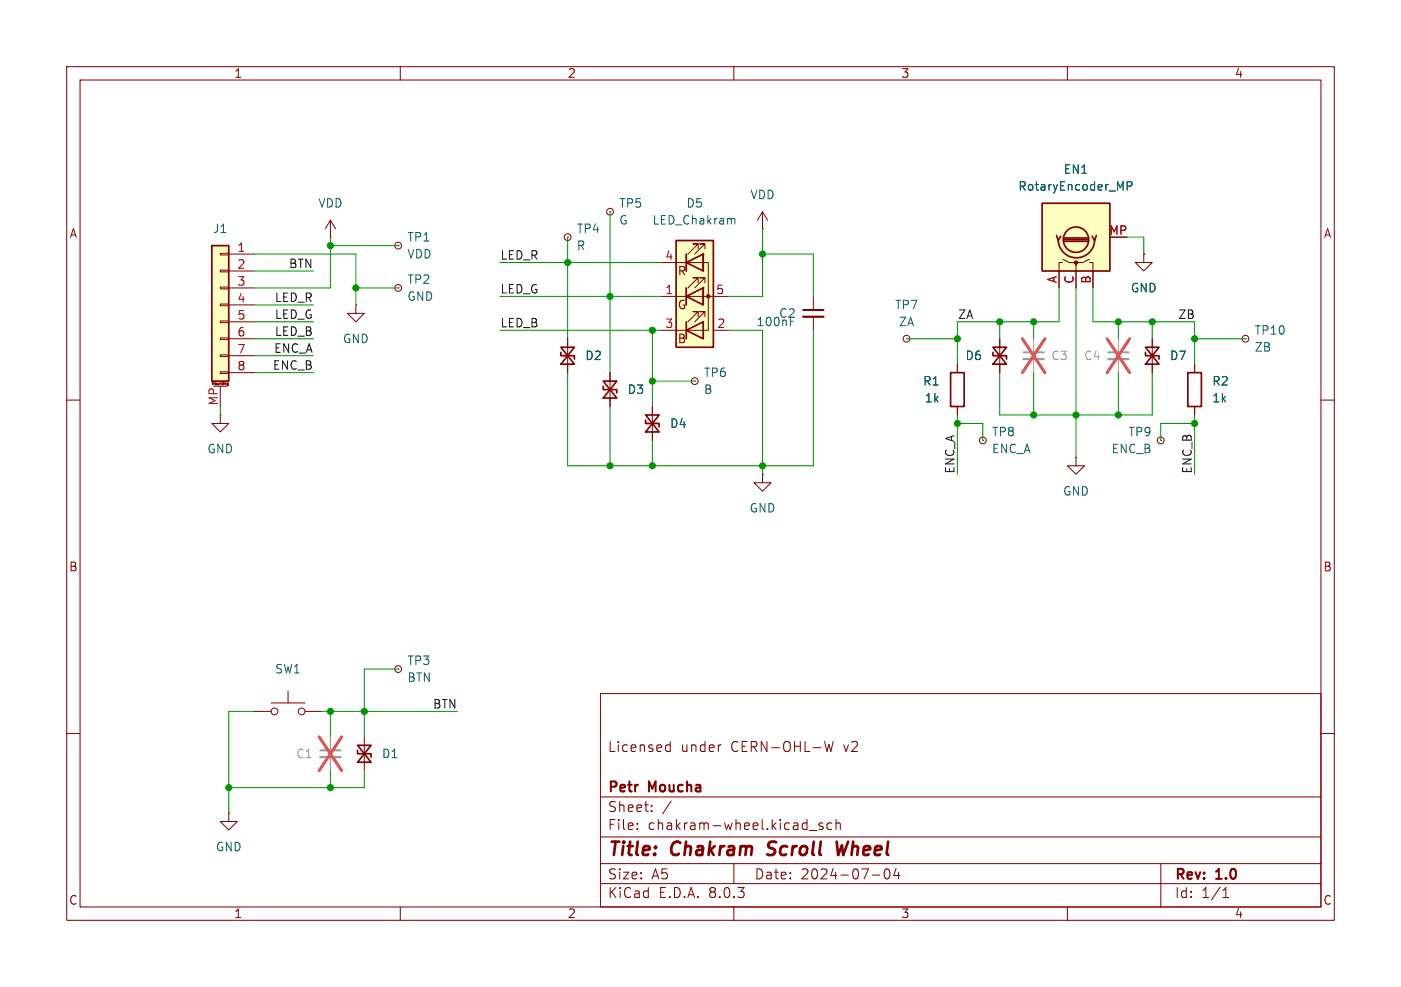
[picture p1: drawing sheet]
<svg xmlns="http://www.w3.org/2000/svg" width="210mm" height="148mm" viewBox="0 0 210 148" stroke-linecap="round" stroke-linejoin="round" font-family="sans-serif">
<g fill="none" stroke="#840000" stroke-width=".15">
<path d="M10 10h190v128h-190zM12 12h186v124h-186zM60 10v2M110 10v2M160 10v2M10 60h2M198 60h2M10 110h2M90 104h108v32h-108zM90 119.5h108M99.9 112.6h.6M99.9 111.8h.6"/>
<path d="M100.5 111.2v1.5M108 111.7h.1M123.6 111.2l.4 1.5 .2-1.1 .3 1.1 .4-1.5M198 110h2M60 136v2M90 132.5h108M90 129.5h108M90 125.5h108M95.5 124.2v.2M95.5 123.5v.1M97.7 121.5v.2M97.7 120.8v.1"/>
<path d="M100.6 120.1l-1.3 1.9M110 136v2M110 129.5v3M121.3 124.5h1.2M123.3 123.5l-.3-.1-.2 .2v.2l.5 .2v.3h-.5M124.7 123.5l-.5-.1-.2 .3v.4l.1 .2h.6M125.3 123.5a.37 .37 0 0 1 .7 .1v.8M125.3 122.9v1.5M130.8 131.2h1.1M132.7 130.4l.3-.1a.94 .94 0 0 1 0 1.5h-.1a.91 .91 0 0 1-.2-1.4zM134.3 130.2l-.3 1.1h.9M134.7 130.8v1"/>
<path d="M160 136v2M174 129.5v6.5M183.3 134.6h.9M183.3 133.5l.5-.4v1.5"/>
</g>
<path d="M115 128.1l.3 .1M115.3 126.4l-.1 .4v.2M125.4 126.2l.2 2 .6-1.4 .2 1.4 .7-2" fill="none" stroke="#840000" stroke-width=".4"/>
<path d="M156.2 30.5h10.2v10.1h-10.2z" fill="#ffffc2"/>
<g fill="none" stroke="#840000" stroke-width=".25">
<path d="M156.2 30.5h10.2v10.1h-10.2zM158.4 35.3l.2 .8 .4-.7M158.6 35.9a2.73 2.73 0 0 0 2.8 2.8 2.73 2.73 0 0 0 2.7-2.8M159.5 36.2h3.6M159.5 35.9h3.6M159.5 35.7h3.6M164.3 35.3l-.2 .8-.4-.7M171.7 52.8v.5h2v.5M171.7 52.1h2l-2 2.5h2zM178.1 55.9h2v5.1h-2z"/>
<circle cx="161.3" cy="35.9" r="1.9"/>
</g>
<circle cx="161.3" cy="39.4" r=".25" fill="#840000" stroke="#840000" stroke-width=".15"/>
<path d="M159.3 39.4h-.6v3.8M159.3 38.9l1 .5h1v.5M163.3 39.4h.5v3.8M163.3 38.9l-1 .5h-1v3.8M172.7 50.8v5.1M179.1 54.6v1.3M161.3 68.6v1.3h1.3l-1.3 1.2-1.3-1.2h1.3M161.3 68.6h.1M179.1 61v1.2" fill="none" stroke="#840000" stroke-width=".15"/>
<path d="M169 27.9h.6l.1-.2-.1-.3-.1-.2h-.5v1.3" fill="none" stroke="#006464" stroke-width=".15"/>
<path d="M101.3 36.1h5.6v16h-5.6z" fill="#ffffc2"/>
<g fill="none" stroke="#840000" stroke-width=".25">
<path d="M101.3 36.1h5.6v16h-5.6zM102.9 39.4l2.5-1.3v2.5zM102.9 38.1v2.5M84.1 52.8v.5h2v.5M84.1 52.1h2l-2 2.5h2zM90.4 57.9v.5h2.1v.5M90.4 57.2h2.1l-2.1 2.5h2.1zM102.9 49.5l2.5-1.2v2.5zM102.9 44.5l2.5-1.3v2.5zM102.9 43.2v2.5M102.9 48.3v2.5M142.5 55.9h2v5.1h-2z"/>
<path d="M148.8 52.8v.5h2.1v.5M148.8 52.1h2.1l-2.1 2.5h2.1zM96.8 63v.5h2v.5M96.8 62.2h2l-2 2.6h2z"/>
</g>
<g fill="none" stroke="#840000" stroke-width=".15">
<path d="M59.7 36.8h.1M85.1 35.6h.1M91.4 31.8h.1M99.1 39.4h7.1v10.1h-7.1M102.9 38.1v2.5M104.6 37.3v-.7h-.7h.7l-1.5 1.5M105.4 38.1v2.5zM105.4 38.1h.1M105.7 37.3v-.7h-.8h.8l-1.6 1.5M114.3 34.3h.1M114.3 31.8l-.8 1.2M114.3 31.8v2.5"/>
<path d="M114.3 31.8l.8 1.2M171.4 38.1v1.3h1.3l-1.3 1.2-1.2-1.2h1.2M171.4 38.1h.1M59.7 43.2h.1M85.1 50.8v5.1M91.4 55.9v5.1M99.1 44.5h10.1M102.9 43.2v2.5M104.1 57.2h.1M104.6 47.5v-.8h-.7h.7l-1.5 1.6M104.6 42.4v-.7h-.7h.7l-1.5 1.5M105.4 43.2v2.5z"/>
<path d="M105.4 43.2h.1M105.7 47.5v-.8h-.8h.8l-1.6 1.6M105.7 42.4v-.7h-.8h.8l-1.6 1.5M107 49.5h2.2M121.9 44.5v2M121.9 47.5v2M135.9 50.8h.1M143.5 54.6v1.3M149.9 50.8v5.1M186.7 50.8h.1M97.8 61v5M114.3 71.1v1.3h1.3l-1.3 1.3-1.3-1.3h1.3"/>
<path d="M114.3 71.1h.1M143.5 61v1.2M147.3 66h.1M174 66h.1M38.1 106.7h2.5M40.6 105.4h5.1M43.2 103.6v1.8M45.7 106.7h2.6M59.7 100.3h.1M34.3 121.9v1.3h1.3l-1.3 1.3-1.3-1.3h1.3M34.3 121.9h.1"/>
<circle cx="59.7" cy="36.8" r=".51"/>
<circle cx="85.1" cy="35.6" r=".51"/>
<circle cx="91.4" cy="31.8" r=".51"/>
<circle cx="59.7" cy="43.2" r=".51"/>
<circle cx="104.1" cy="57.2" r=".51"/>
<circle cx="135.9" cy="50.8" r=".51"/>
<circle cx="186.7" cy="50.8" r=".51"/>
<circle cx="147.3" cy="66" r=".51"/>
<circle cx="174" cy="66" r=".51"/>
<circle cx="41.1" cy="106.7" r=".51"/>
<circle cx="45.2" cy="106.7" r=".51"/>
<circle cx="59.7" cy="100.3" r=".51"/>
</g>
<circle cx="106.2" cy="44.4" r=".25" fill="#840000" stroke="#840000" stroke-width=".15"/>
<path d="M109.8 32.8h.3l.1 .1v.7" fill="none" stroke="#006464" stroke-width=".15"/>
<path d="M153.4 53.8h3.1M166.1 53.8h3.1M48 113.5h3.1" fill="none" stroke="#a1a1a1" stroke-width=".33"/>
<path d="M153.4 52.8h3.1M166.1 52.8h3.1M48 112.5h3.1" fill="none" stroke="#a1a1a1" stroke-width=".3"/>
<path d="M154.9 50.8v2M154.9 53.8v2.1M167.6 50.8v2M167.6 53.8v2.1M49.5 110.5v2M49.5 113.5v2.1" fill="none" stroke="#a1a1a1" stroke-width=".15"/>
<path d="M153.3 50.8l3.3 5.1M156.6 50.8l-3.3 5.1M166 50.8l3.3 5.1M169.3 50.8l-3.3 5.1M47.8 110.5l3.4 5.1M51.2 110.5l-3.4 5.1" fill="none" stroke="#e65255" stroke-width=".46"/>
<path d="M120.4 47.5h3" fill="none" stroke="#840000" stroke-width=".33"/>
<path d="M120.4 46.5h3" fill="none" stroke="#840000" stroke-width=".3"/>
<path d="M31.7 36.8h2.6v20.4h-2.6z" fill="#ffffc2"/>
<g fill="none" stroke="#840000" stroke-width=".15">
<path d="M33 38h1.3v.2h-1.3zM34.3 38.1h3.8M49.5 35.6h.1M49.5 33l-.7 1.3M49.5 33v2.6M49.5 33l.8 1.3M171.4 38.1h.1M31.8 57.7v-.4l.2 .3 .1-.3v.4M32 57.9h2M33 55.8h1.3v.2h-1.3zM33 53.2h1.3v.3h-1.3zM33 50.7h1.3v.2h-1.3z"/>
<path d="M33 48.1h1.3v.3h-1.3zM33 45.6h1.3v.2h-1.3zM33 43.1h1.3v.2h-1.3zM33 40.5h1.3v.3h-1.3zM33 57.9v3.1M33.3 57.3v.3M33.5 57.3h.1M33.5 57.3v.1M34.2 57.7h-.2l.1-.2 .1-.1v.4h-.2M34.3 40.6h3.8M34.3 43.2h3.8M34.3 45.7h3.8"/>
<path d="M34.3 48.3h3.8M34.3 50.8h3.8M34.3 53.3h3.8M34.3 55.9h3.8M53.3 45.7v1.3h1.3l-1.3 1.3-1.2-1.3h1.2M53.3 45.7h.1M85.1 50.8v1.3M85.1 54.6v1.3M91.4 55.9v1.3M91.4 59.7v1.3M143.5 54.6v1.3M149.9 50.8v1.3"/>
<path d="M149.9 54.6v1.3M158.7 40.6v2.6M161.3 40.6v2.6M163.8 40.6v2.6M172.7 50.8v1.3M172.7 54.6v1.3M179.1 54.6v1.3M33 62.2v1.3h1.3l-1.3 1.3-1.3-1.3h1.3M33 62.2h.1M97.8 61v1.2M97.8 64.8v1.2M143.5 61v1.2"/>
<path d="M179.1 61v1.2M54.6 110.5v5.1"/>
</g>
<path d="M31.7 36.8h2.6v20.4h-2.6zM53.6 112.5v.5h2v.5M53.6 111.8h2l-2 2.5h2z" fill="none" stroke="#840000" stroke-width=".25"/>
<g fill="none" stroke="#009600" stroke-width=".15">
<path d="M38.1 38.1h15.2v7.6M49.5 35.6v7.6h-11.4M49.5 36.8h10.2M74.9 39.4h24.2M85.1 35.6v15.2M91.4 31.8v24.1M114.3 34.3v10.2h-5.1M114.3 38.1h7.6v6.4M168.9 35.6h2.5v2.5M38.1 48.3h8.9M38.1 50.8h8.9M38.1 40.6h8.9"/>
<path d="M38.1 53.3h8.9M38.1 55.9h8.9M38.1 45.7h8.9M53.3 43.2h6.4M74.9 44.5h24.2M74.9 49.5h24.2M97.8 49.5v11.5M97.8 57.2h6.3M109.2 49.5h5.1v21.6M121.9 49.5v20.4h-36.8v-14M135.9 50.8h7.6M149.9 55.9v6.3h22.8v-6.3"/>
<path d="M149.9 48.3v2.5M154.9 48.3v2.5M154.9 55.9v6.3M158.7 43.2v5.1h-15.2v6.3M161.3 43.2v25.4M163.8 43.2v5.1h15.3v6.3M167.6 48.3v2.5M167.6 55.9v6.3M172.7 48.3v2.5M179.1 50.8h7.6M33 61v1.2M91.4 61v8.9"/>
<path d="M97.8 66v3.9M143.5 63.5h3.8v2.5M143.5 62.2v8.9M179.1 62.2v8.9M179.1 63.5h-5.1v2.5M38.1 106.7h-3.8v15.2M48.3 106.7h20.3M49.5 106.7v3.8M49.5 115.6v2.5M54.6 115.6v2.5h-20.3M59.7 100.3h-5.1v10.2"/>
</g>
<path d="M169 27.9h.6l.1-.2-.1-.3-.1-.2h-.5v1.3" fill="none" stroke="#006464" stroke-width=".15"/>
<g fill="#009600" stroke="#009600" stroke-width=".15">
<circle cx="49.5" cy="36.8" r=".46"/>
<circle cx="53.3" cy="43.2" r=".46"/>
<circle cx="161.3" cy="62.2" r=".46"/>
<circle cx="154.9" cy="62.2" r=".46"/>
<circle cx="167.6" cy="62.2" r=".46"/>
<circle cx="154.9" cy="48.3" r=".46"/>
<circle cx="179.1" cy="63.5" r=".46"/>
<circle cx="179.1" cy="50.8" r=".46"/>
<circle cx="172.7" cy="48.3" r=".46"/>
<circle cx="167.6" cy="48.3" r=".46"/>
<circle cx="149.9" cy="48.3" r=".46"/>
<circle cx="143.5" cy="63.5" r=".46"/>
<circle cx="143.5" cy="50.8" r=".46"/>
<circle cx="114.3" cy="38.1" r=".46"/>
<circle cx="91.4" cy="44.5" r=".46"/>
<circle cx="85.1" cy="39.4" r=".46"/>
<circle cx="97.8" cy="69.9" r=".46"/>
<circle cx="114.3" cy="69.9" r=".46"/>
<circle cx="97.8" cy="49.5" r=".46"/>
<circle cx="97.8" cy="57.2" r=".46"/>
<circle cx="91.4" cy="69.9" r=".46"/>
<circle cx="49.5" cy="118.1" r=".46"/>
<circle cx="54.6" cy="106.7" r=".46"/>
<circle cx="49.5" cy="106.7" r=".46"/>
<circle cx="34.3" cy="118.1" r=".46"/>
</g>
<g font-size="2.8" fill="#840000">
<text x="91" y="128.9">Title:</text>
<text x="100.7" y="128.9">Chakram</text>
<text x="115.9" y="128.9">Scroll</text>
<text x="127" y="128.9">Wheel</text>
</g>
<g font-size="2.1" fill="#840000">
<text x="91" y="113">Licensed</text>
<text x="102" y="113">under</text>
<text x="109.6" y="113">CERN-OHL-W</text>
<text x="126.6" y="113">v2</text>
<text x="91" y="119.2">Petr</text>
<text x="97.3" y="119.2">Moucha</text>
<text x="91" y="124.7">File:</text>
<text x="91" y="122">Sheet:</text>
<text x="97.1" y="124.7">chakram-wheel.kicad_sch</text>
<text x="91" y="134.9">KiCad</text>
<text x="91" y="132.1">Size:</text>
<text x="97.7" y="132.1">A5</text>
<text x="98.7" y="134.9">E.D.A.</text>
<text x="106.3" y="134.9">8.0.3</text>
<text x="113" y="132.1">Date:</text>
<text x="120" y="132.1">2024-07-04</text>
<text x="176" y="132.3">Rev:</text>
<text x="176" y="134.9">Id:</text>
<text x="180.1" y="134.9">1/1</text>
<text x="182.4" y="132.3">1.0</text>
</g>
<g font-size="1.8" fill="#840000">
<text x="35" y="11.9">1</text>
<text x="85" y="11.9">2</text>
<text x="135" y="11.9">3</text>
<text x="185" y="11.9">4</text>
<text x="10.3" y="35.9">A</text>
<text x="198.4" y="35.9">A</text>
<text x="101.5" y="41.5">R</text>
<text x="101.5" y="46.6">G</text>
<text x="101.5" y="51.7">B</text>
<text x="10.3" y="85.9">B</text>
<text x="198.3" y="85.9">B</text>
<text x="10.3" y="135.9">C</text>
<text x="35" y="137.9">1</text>
<text x="85" y="137.9">2</text>
<text x="135" y="137.9">3</text>
<text x="185" y="137.9">4</text>
<text x="198.3" y="135.9">C</text>
</g>
<g font-size="1.8" fill="#006464">
<text x="152.5" y="28.8">RotaryEncoder_MP</text>
<text x="159.3" y="26.3">EN1</text>
<text x="31.8" y="35.2">J1</text>
<text x="47.6" y="31.3">VDD</text>
<text x="86.4" y="35.2">TP4</text>
<text x="92.7" y="31.3">TP5</text>
<text x="92.7" y="33.9">G</text>
<text x="97.7" y="33.9">LED_Chakram</text>
<text x="102.8" y="31.3">D5</text>
<text x="112.4" y="30.1">VDD</text>
<text x="61" y="36.4">TP1</text>
<text x="61" y="39">VDD</text>
<text x="86.4" y="37.7">R</text>
<text x="61" y="42.8">TP2</text>
<text x="61" y="45.3">GND</text>
<text x="116.7" y="47.9">C2</text>
<text x="134.1" y="46.6">TP7</text>
<text x="169.4" y="44">GND</text>
<text x="51.3" y="51.7">GND</text>
<text x="113.3" y="49.1">100nF</text>
<text x="134.6" y="49.1">ZA</text>
<text x="188" y="52.9">ZB</text>
<text x="188" y="50.4">TP10</text>
<text x="87.6" y="54.2">D2</text>
<text x="94" y="59.3">D3</text>
<text x="105.4" y="56.7">TP6</text>
<text x="105.4" y="59.3">B</text>
<text x="138.3" y="58">R1</text>
<text x="144.6" y="54.2">D6</text>
<text x="175.3" y="54.2">D7</text>
<text x="181.6" y="58">R2</text>
<text x="100.3" y="64.4">D4</text>
<text x="138.5" y="60.6">1k</text>
<text x="148.6" y="65.6">TP8</text>
<text x="169.1" y="65.6">TP9</text>
<text x="181.6" y="60.6">1k</text>
<text x="31" y="68.2">GND</text>
<text x="148.6" y="68.2">ENC_A</text>
<text x="166.5" y="68.2">ENC_B</text>
<text x="112.3" y="77.1">GND</text>
<text x="159.3" y="74.5">GND</text>
<text x="41.1" y="101.2">SW1</text>
<text x="61" y="99.9">TP3</text>
<text x="61" y="102.5">BTN</text>
<text x="57.2" y="113.9">D1</text>
<text x="32.3" y="127.9">GND</text>
</g>
<g font-size="1.8" fill="#a90000">
<text x="166.2" y="35.3">MP</text>
<text x="35.5" y="37.8">1</text>
<text x="35.5" y="40.4">2</text>
<text x="99.6" y="39.1">4</text>
<text x="35.5" y="42.9">3</text>
<text x="35.5" y="45.5">4</text>
<text x="99.6" y="44.2">1</text>
<text x="107.2" y="44.2">5</text>
<text x="158.5" y="42.6" transform="rotate(-90 158.5 42.6)">A</text>
<text x="161" y="42.6" transform="rotate(-90 161 42.6)">C</text>
<text x="163.6" y="42.6" transform="rotate(-90 163.6 42.6)">B</text>
<text x="35.5" y="48">5</text>
<text x="35.5" y="50.5">6</text>
<text x="35.5" y="53.1">7</text>
<text x="99.6" y="49.3">3</text>
<text x="107.4" y="49.3">2</text>
<text x="35.5" y="55.6">8</text>
<text x="32.8" y="60.9" transform="rotate(-90 32.8 60.9)">MP</text>
</g>
<g font-size="1.8" fill="#0f0f0f">
<text x="43.2" y="40.3">BTN</text>
<text x="74.9" y="39">LED_R</text>
<text x="41.1" y="47.9">LED_G</text>
<text x="41.1" y="45.4">LED_R</text>
<text x="74.9" y="44.1">LED_G</text>
<text x="143.5" y="47.9">ZA</text>
<text x="176.5" y="47.9">ZB</text>
<text x="41" y="53">ENC_A</text>
<text x="41.1" y="50.5">LED_B</text>
<text x="74.9" y="49.2">LED_B</text>
<text x="40.8" y="55.5">ENC_B</text>
<text x="143.2" y="71.1" transform="rotate(-90 143.2 71.1)">ENC_A</text>
<text x="178.7" y="71.1" transform="rotate(-90 178.7 71.1)">ENC_B</text>
<text x="64.8" y="106.3">BTN</text>
</g>
<g font-size="1.8" fill="#989898">
<text x="157.5" y="54.2">C3</text>
<text x="162.4" y="54.2">C4</text>
<text x="44.3" y="113.9">C1</text>
</g>
<text font-size=".5" fill="#840000" x="31.6" y="58">Mounting</text>
</svg>
